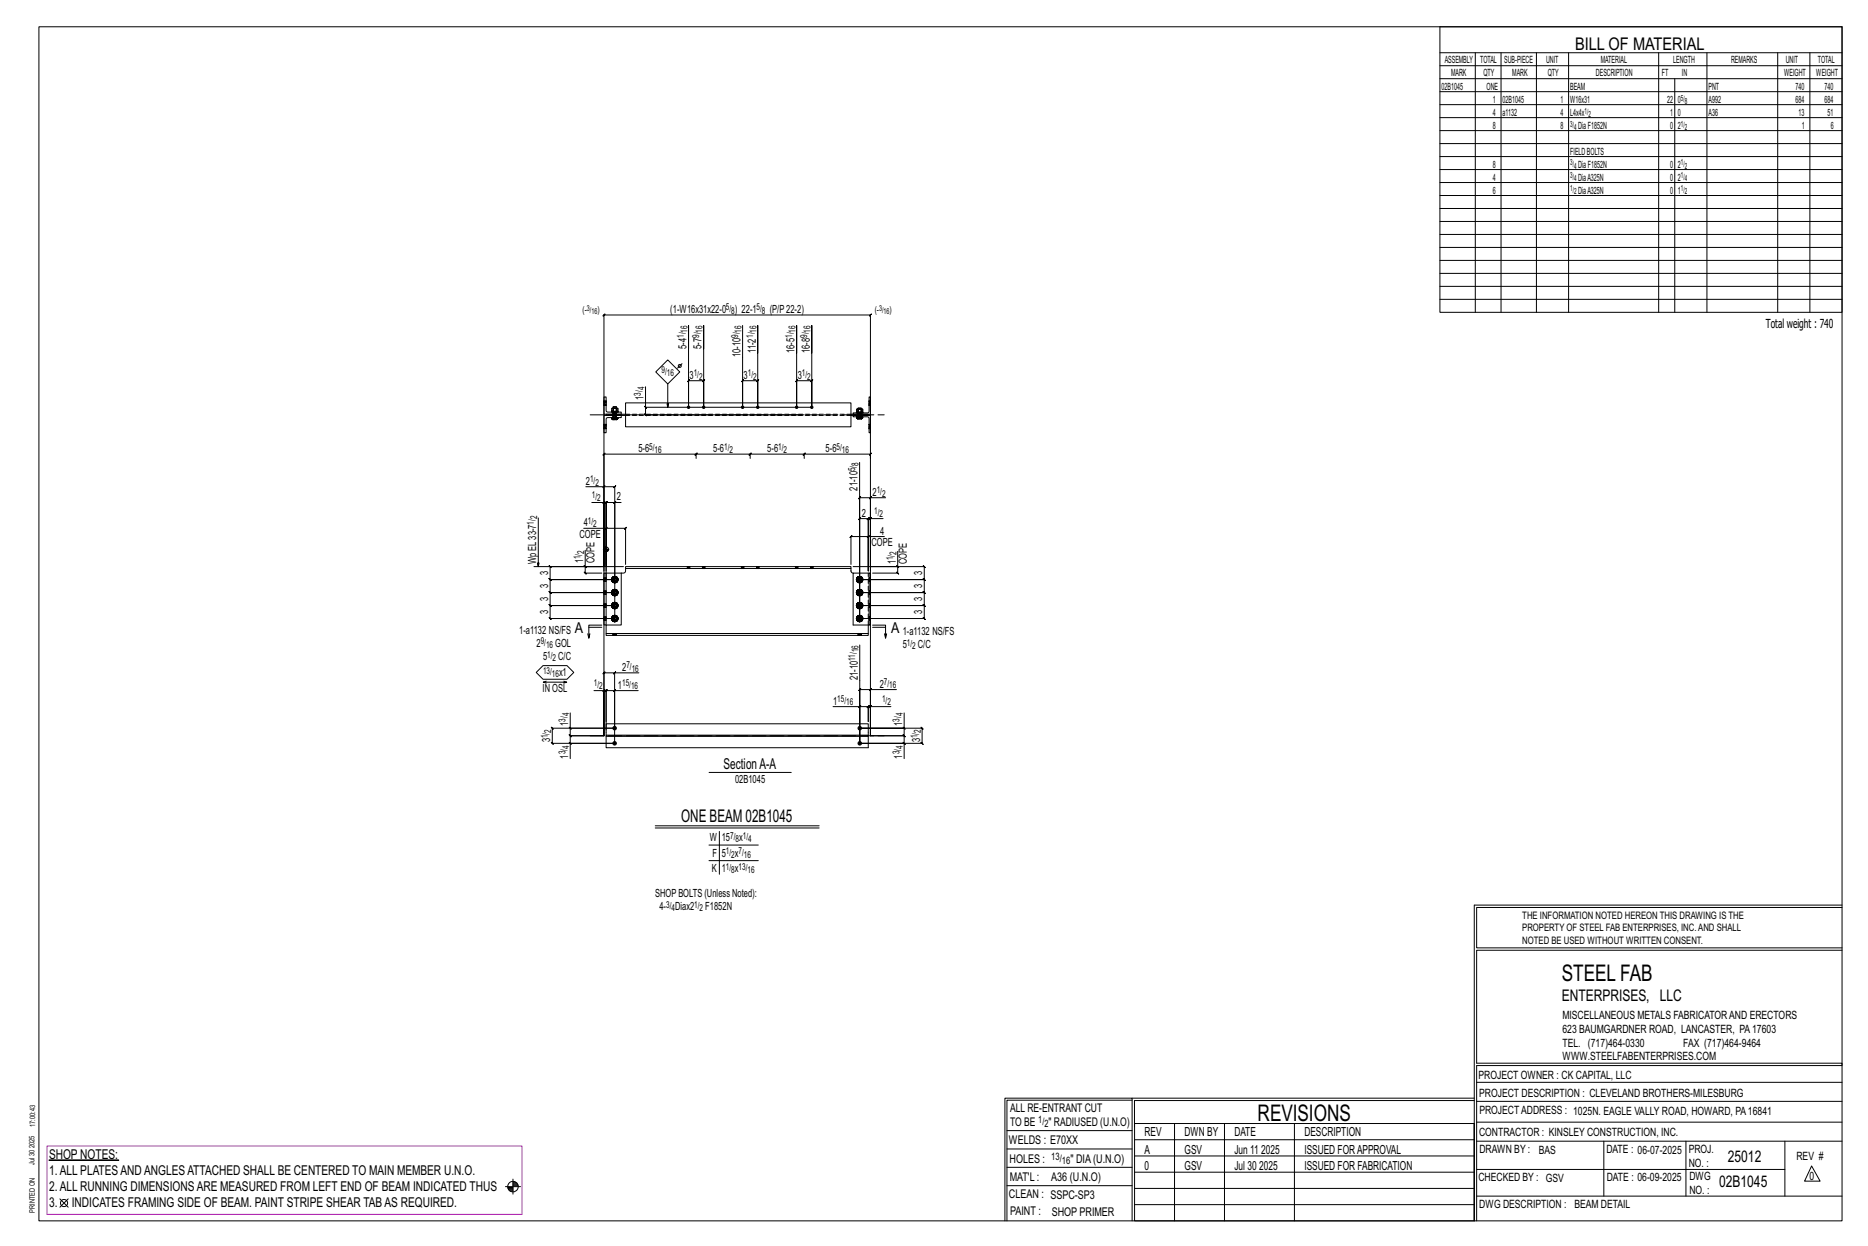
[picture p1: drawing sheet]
<svg xmlns="http://www.w3.org/2000/svg" width="914mm" height="610mm" viewBox="0 0 914 610" stroke-linecap="round" stroke-linejoin="round" font-family="sans-serif">
<g fill="#000" stroke="#000" stroke-width=".49">
<path d="M24 568h34z"/>
<circle cx="337" cy="199" r=".6"/>
<circle cx="344" cy="199" r=".6"/>
<circle cx="364" cy="199" r=".6"/>
<circle cx="371" cy="199" r=".6"/>
<circle cx="390" cy="199" r=".6"/>
<circle cx="397" cy="199" r=".6"/>
<circle cx="301" cy="356" r=".9"/>
<circle cx="421" cy="356" r=".9"/>
<circle cx="301" cy="364" r=".9"/>
<circle cx="421" cy="364" r=".9"/>
</g>
<g fill="none" stroke="#000" stroke-width=".49">
<path d="M19 13h883v584h-883zM705 13h197v140h-197zM705 26h197M705 32h197M705 39h197M722 26v127M735 26v127M752 26v127M768 26v127M812 26v127M820 39v114M836 26v127"/>
<path d="M870 26v127M886 26v127M705 45h197M705 51h197M705 58h197M705 64h197M705 70h197M705 77h197M705 83h197M705 89h197M705 96h197M705 102h197"/>
<path d="M705 108h197M705 115h197M705 121h197M705 127h197M705 134h197M364 159v40v-13l-1 1 1-1h7l-1 1 1-1v13v-40v14M705 140h197M705 146h197M334 178l-2 2M337 171v-12v40v-13v1l1-1h-1h7v1l1-1h-1v13v-40v12M390 173v-14v40v-13l-1 1 1-1h7v1l1-1h-1v13v-40v14M296 196h.1"/>
<path d="M296 198h.1M296 194h1v7l7 1v1h-8zM297 196h.1M297 198h.1M302 200v1M302 200v-1h-2v1h2v1M306 197h111v12h-111zM315 199l1 1zM316 189v10h81M316 199v4l-1-1 1 1h78M321 182l6-6 6 6-6 6zM327 188v11"/>
<path d="M425 196h.1M425 198h.1M426 196h.1M426 198h.1M296 208h.1M296 210h.1M296 203h8v1l-7 1v7h-1zM297 208h.1M297 210h.1M299 201l4 1zM299 204l1 1zM299 201v-1h1v1"/>
<path d="M299 205h1M300 204v1M300 202h.1M300 203h.1M300 204h.1M300 205h2M300 204h1M301 205l1-1v1M302 204h-1v1M302 202h.1M302 203h.1M302 204h.1"/>
<path d="M302 204v1M302 205h-1M306 203h-9h9M417 203h8h-8M418 203h8v9h-1v-8h-7zM418 202h7v-8h1v9h-8zM419 202h3zM419 204h.1M419 202v-2h1v2M419 204l1 1M420 204h-1l1 1M420 202h.1"/>
<path d="M420 203h.1M420 204h.1M420 205v-1h2v1M420 204h1M421 205l1-1v1M421 204l-1 1M422 202v-2h-2h2v2M422 202h.1M422 203h.1M422 204h.1M422 204l-1 1M425 208h.1"/>
<path d="M425 210h.1M426 208h.1M426 210h.1M287 238h9v39v-31h-6M296 238l-1 1 1-1zM296 238h5l-1 1 1-1v65h-32h1l-1-1v1v-7l1 1-1-1h32h-32l1 1-1-1v-6h1l-1-1v1h32h-32h1l-1-1v1v-6h1l-1-1 1 1-1-1v1v-7l1 1-1-1h25M341 224v-2l-1 1 1-1h-45l-1 1 1-1v57M341 222h26v1l1-1-1 2M341 222l-1 1zM367 222v1l1-1zM367 222h27l-1 1 1-1v2M394 222h32v1l1-1-1 2"/>
<path d="M394 222l-1 1zM421 226v77v-59h-1l1-1v1h5M263 253v24M286 258h11v21M296 246h-1l1-1zM296 246h8M297 258l-1 1 1-1zM297 258h9v1l1-1h-1v18M301 246h-1l1-1zM301 246v38h-32h32M426 254l1-1-1 1zM426 254h-1l1-1-1 1v25"/>
<path d="M427 243l-1 1zM432 254h-6v25M434 244h-8v33h26l1 1-1-1v7v-1l1 1h-1h-31h31v-1l1 1h-1v6v-1l1 1h-1h-31h31v-1l1 1h-1v6l1 1-1-1h-31h31l1 1-1-1v7v-1l1 1h-1h-31v-49h-1l1-1v1h4l1-1-1 1v25M261 277h35M286 277l1 1zM286 269v8h19M286 277v3l1 1-1-1h9M295 269h3M296 268v1M297 277v-31h-1l1-1-1 1 1-1v1v38M297 267v9M297 269v1"/>
<path d="M298 269v1M298 269h.1M306 277h111v1h-111zM306 278v2h-2M336 277h.1M336 278h.1M338 277h.1M338 278h.1M344 277h.1M344 278h.1M345 277h.1M345 278h.1"/>
<path d="M363 277h.1M363 278h.1M364 277h.1M364 278h.1M370 277h.1M370 278h.1M372 277h.1M372 278h.1M389 277h.1M389 278h.1M391 277h.1M391 278h.1"/>
<path d="M397 277h.1M397 278h.1M398 277h.1M398 278h.1M417 278v2h1M425 263l1-1-1 1zM425 263h-8v-1l-1 1h1v13M433 263h-8v16M439 277l1 1zM439 270v7h-21M439 277v3l1 1-1-1h-12M296 280h1v26h-1z"/>
<path d="M297 280h7M299 296h1M299 290h1M299 284h1M300 296h.1M300 289v1M300 283v1M300 297v1M300 291h.1M300 285h.1M300 296v1M300 290h.1"/>
<path d="M300 284h.1M300 296v-1l-1 1 1 1M300 290v-1l-1 1 1 1v-1M300 283v-1l-1 2 1 1v-1M300 297l1 1M300 291h1M300 284l1 1M300 295h.1M300 289h.1M300 282h.1M301 297l1 1M301 291h1"/>
<path d="M301 285h1M301 295l-1 1M301 295h1v1M301 288l-1 1M301 289h1M301 282l-1 1M301 283l1-1v1M301 295l1 1v1M301 289l1 1M301 283l1 1M302 295h-1M302 289h-1"/>
<path d="M302 282l-1 1M302 297v1l-1-1M302 291h-1M302 284v1h-1M302 297h.1M302 290v1M302 284v1M302 296l-1 1M302 290l-1 1M302 284l-1 1M302 295v1M302 289v1"/>
<path d="M302 282v1M302 296h.1M302 283v1M304 280v26h-7v4M419 296h1M419 290h1M419 284h1M419 283l1 1M419 289l1 1M420 285h.1M420 291h.1M420 297v1"/>
<path d="M420 284h-1M420 290h-1M420 296l-1 1M420 283v-1l-1 2 1 1v-1M420 290v-1l-1 1 1 1v-1M420 296v-1l-1 1 1 1M420 284l1 1M420 291h1M420 297l1 1M420 282h.1M420 289h.1M420 295h.1"/>
<path d="M420 285h1M421 282l-1 1M421 283v-1h1v1M421 288l-1 1M421 289h1M421 295l-1 1M421 295h1v1M421 283l1 1M421 289l1 1M421 295l1 1v1M421 289h-1M421 295h-1"/>
<path d="M422 284v1h-1M422 291h-1M422 297l-1 1v-1M422 284v1M422 290v1M422 297h.1M422 284l-1 1M422 290l-1 1M422 296l-1 1M422 282v1M422 289v1M422 295v1"/>
<path d="M422 283v1M422 296h.1M425 280h1v26h-1zM425 280h-7v26h7M288 310v2M288 307h7M295 306h-7v6l1-2M297 310h128v1h-128zM299 303h1M300 302v1M300 304h.1M300 303h.1"/>
<path d="M300 302l-1 1 1 1v-1M300 310h.1M300 311h.1M300 303l1 1M300 301v1M301 304h1M301 301l-1 1M301 302l1-1v1M301 302l1 1M302 301l-1 1M302 303v1h-1M302 310h.1"/>
<path d="M302 311h.1M302 303v1M302 303l-1 1M302 302h.1M302 302v1M419 303h1M419 302l1 1M420 304h.1M420 303h-1M420 302l-1 1 1 1v-1M420 310h.1M420 311h.1"/>
<path d="M420 303l1 1M420 301v1M420 304h1M421 301l-1 1M421 302v-1l1 1M421 316v48v-27l-1 1 1-1h5M421 302l1 1M422 303v1h-1M422 310h.1M422 311h.1M422 303v1M422 303l-1 1"/>
<path d="M422 302h.1M422 302v1M425 306v4M427 306h6v6l1-2M427 307h6M433 310v2M262 329l4-3h12l3 3-3 3h-12zM266 334h11h-1M267 333l-1 1h1M276 333l1 1M291 338h5v22v-206l-1 1 1-1h130v1l1-1h-1v206M296 338h1h-1l1-1v1v15"/>
<path d="M296 337l-1 1zM300 330l1-1zM301 338v-1l-1 1zM301 329h-5l-1 1 1-1v31M301 338h-4v-1l-1 1h1v19M313 329h-12v35h-31h1l-1-1v1v-8l1 1-1-1h31v-18h11M426 337h1l-1 1zM439 337h-13v23M279 356l1 1zM279 349v7h22M279 356v4v-1l1 1h-1h17M296 360h-17v-1l1 1h-1v4"/>
<path d="M297 360h128h-128zM297 360v-6h128v6M408 346h13v18M421 346h-1l1-1zM421 346h4l1-1-1 1v7v-7l1-1-1 1h1M426 346l1-1-1 1zM426 360h17l-1-1 1 1v4M436 346h-10v14M442 356l1 1zM443 349v7h-22h30l1 1-1-1v8v-1l1 1h-1h-30h22v7M443 356v4l-1-1 1 1h-17M279 363l1 1z"/>
<path d="M297 360v6h128v-6M301 364h-22v7M347 378h40M442 363l1 1zM321 404h80M321 405h80M347 413h24M352 407v21M347 421h24M722 443v154M722 443h180M902 444h-179v20h179"/>
<path d="M902 465h-179v55h179v1h-179v76M554 538h-61v59M554 537h168M722 538h-167v13M723 539h179M723 530h179M493 553h61M555 550h167v47h-167zM555 558h167M575 550v47M599 550v47M634 550v47"/>
<path d="M723 549h179M723 558h179M785 558v27M825 558v27M874 558v27M251 577v7M251 579h2M251 580h3M251 578h2M493 571h61M493 562h61M555 573h167"/>
<path d="M555 566h167M723 572h151M887 570l4 8h-8zM29 587l4 4M33 587l-4 4M247 581h8M249 581h2M249 582h2M250 583h1M492 597v-60h62v60M493 580h61M555 589h167"/>
<path d="M555 581h167M723 585h179"/>
<circle cx="333" cy="179" r=".7"/>
<circle cx="297" cy="269" r="1.2"/>
<circle cx="31" cy="589" r="1.8"/>
<circle cx="251" cy="581" r="2.6"/>
</g>
<path d="M23 561h233v33h-233z" fill="none" stroke="#f0f" stroke-width=".5"/>
<g fill="none" stroke="#000" stroke-width=".49" stroke-dasharray="2 1.4">
<path d="M296 197h1M296 196h1M296 196h.1M296 198h.1M296 198h1M296 197l1 1M297 196h-1M297 196h.1M297 197h-1l1 1M300 200l1-1M300 200h2M300 200h.1"/>
<path d="M301 200h.1M301 199h1M302 200h.1M302 199v1M302 200v1zM420 200h1M421 200h1M425 198h.1M425 197h1h-1M425 198h1M426 196h-1M426 197h-1"/>
<path d="M426 198h-1M426 198h.1M426 196h.1M426 197l-1-1M296 208h1M296 208h.1M296 210h.1M296 209l1 1M296 209h1M296 210h1M297 208h-1M297 208h.1"/>
<path d="M297 209l-1-1 1 1M299 204l1 1zM299 205h1M299 201h1h-1v-1h1v1v-1v1h2h-2M300 204v1zM300 205h.1M300 204v1M300 204h.1M300 203h.1M300 203v1M300 202h.1M300 202v1"/>
<path d="M300 202v2zM300 205h1M300 202h-1l1-1M300 202h2M300 201h2M300 203v-1M300 205h1zM300 205h1h1M301 203h.1M301 203l-1 1M301 202v1zM301 203v-1"/>
<path d="M301 203h1M301 203v1zM301 204h.1M301 203l1-1M301 202h.1M301 205l-1-1 2 1M301 204l1 1M301 203v1M301 205h1M302 204h.1M302 203h.1M302 203v1"/>
<path d="M302 203v-1M302 202h.1M302 201h.1M302 201v-1v1M302 202v2zM302 204v-1M302 205h.1M302 204v1zM302 202h1M302 201l1 1M302 204v1M306 203h111"/>
<path d="M417 203h-111M419 204h.1M419 204l1 1M419 202h1h-1v-2h1v2v-2v2h2h-2M420 204h.1M420 205l-1-1 1 1-1-1h1M420 203h.1M420 203v1M420 202h.1M420 202v1M420 202v2zM420 200h.1"/>
<path d="M420 200h2M420 205h.1M420 202h-1h1M420 202h1M420 203v-1M420 204h1zM420 204l1 1v-1M420 203h1zM420 202l1 1zM421 203h.1M421 203v1zM421 203l-1 1"/>
<path d="M421 204h-1M421 203v-1M421 202h.1M421 205l-1-1h1M421 204h.1M421 204h1M421 200h.1M421 203h1M421 203v1M421 203l1-1M421 205h1M421 202h1"/>
<path d="M422 200v2zM422 202v-2v2M422 202v2zM422 203h.1M422 204h.1M422 204v-1M422 203v-1M422 205v-1M422 204v1zM422 202h.1M425 210h.1M425 208l1 1-1-1"/>
<path d="M425 210h1M426 208h-1M426 209h-1M426 210h.1M426 208h.1M336 277v1M336 277h.1M337 277l-1 1M337 277v1zM337 277v1M337 278h.1M338 277h.1"/>
<path d="M338 278h.1M338 278v-1M344 277v1M344 277h.1M344 277l1 1zM344 278h.1M345 277v1M345 277h.1M345 278h.1M345 278v-1M363 277v1M363 277h.1"/>
<path d="M364 277v1zM364 277l-1 1M364 278h-1M364 277v1M364 277h.1M364 278h.1M364 278v-1M370 277v1M370 277h.1M371 277l-1 1M371 277v1zM371 278h.1"/>
<path d="M371 277v1M371 277h1M372 278h-1M372 278v-1M389 277v1M389 277h.1M390 277l-1 1M390 277v1zM390 277v1M390 278h.1M391 277h.1M391 278h.1"/>
<path d="M391 278v-1M397 277v1M397 277h.1M397 277l1 1zM397 278h.1M398 277v1M398 277h.1M398 278h.1M398 278v-1M296 297h1zM296 297h.1M296 297h1"/>
<path d="M296 296h1M296 295h1M296 291h1zM296 291h.1M296 290l1 1M296 290h1M296 289h1M296 284h1zM296 284h.1M296 284h1M296 283h1M297 297l-1-1 1 1"/>
<path d="M297 290h-1l1 1M297 284h-1h1M299 296v1zM299 290v1zM299 284h.1M299 296l1 1zM299 296l1-1-1 1 1 2-1-2h1M299 290h1zM299 290l1-1-1 1 1 1-1-1h1M299 284h1zM299 284l1-2-1 2 1 1-1-1h1M299 296h.1"/>
<path d="M299 297h1zM299 289v1zM299 291h1zM299 283v1zM299 284l1 1zM300 297v-1M300 296h.1M300 290h.1M300 289v1M300 284h.1M300 283v1M300 295l-1 1z"/>
<path d="M300 297v1zM300 295h.1M300 289h-1zM300 291h.1M300 289v-1zM300 282l-1 1zM300 285h.1M300 282h.1M300 297v1M300 289h.1M300 297h1M300 296l1-1"/>
<path d="M300 290l1 1M300 290l1-1M300 284l1 1M300 283h1M300 296v1zM300 298h2zM300 295h2zM300 291h2zM300 289h2zM300 285h2zM300 282h2zM300 296v-1l-1 1h1v1"/>
<path d="M300 289l-1 1 1-1v1v1v-1v1M300 283v-1l-1 2 1-1v1v1v-1v1v-1M300 297h1zM300 296h1zM300 290l1 1zM300 290l1-1zM300 283v1zM300 284h1zM300 283h1zM300 298h1zM300 295h1zM300 291l1 1z"/>
<path d="M300 288h1zM300 285h1zM300 282h1zM301 297v1h-1h1h-1zM301 297h.1M301 296v-1zM301 291h-1h1h-1zM301 291h.1M301 289h.1M301 285h-1h1h-1zM301 284h.1M301 283h.1"/>
<path d="M301 295h-1h1h-1h1M301 298h1zM301 298h1M301 297l1 1M301 295v1zM301 295h1h-1h1h-1zM301 295h1zM301 288l-1 1 1-1-1 1h1M301 292l1-1zM301 291h1zM301 291h1M301 288l1 1-1-1 1 1h-1z"/>
<path d="M301 288h1zM301 282h-1h1h-1l1 1M301 285h1zM301 285h1M301 282h1h-1h1l-1 1zM301 282h1zM301 297h1M301 297h1zM301 296h1zM301 295l1 1M301 291l1-1zM301 289l1 1z"/>
<path d="M301 289h1M301 285l1-1M301 284h1zM301 283h1zM301 283h1M302 298v-1zM302 298v-1M302 295h.1M302 291h.1M302 289h.1M302 285h.1M302 282h.1"/>
<path d="M302 288v1zM302 296h.1M302 290h.1M302 283v1zM302 295v1zM302 289v1zM302 282v2zM302 296v1zM302 284h.1M302 297h.1M302 296v-1M302 290v1"/>
<path d="M302 290v-1M302 284v1M302 283v-1M302 297v-1M302 295v1v1M302 291v-1M302 289v1M302 285v-1M302 282v1v1M302 282v1zM302 283v1M302 296h1z"/>
<path d="M302 289l1 1zM302 284v1zM302 283l1 1zM302 296v2zM302 290v1zM303 296l-1 1zM303 290l-1 1zM303 284h-1zM419 284h.1M419 290v1zM419 296v1zM419 284l1-2-1 2 1 1-1-1h1"/>
<path d="M419 290h.1M419 290l1-1-1 1 1 1-1-1h1M419 296l1-1-1 1 1 2-1-2h1M419 283v1zM419 284l1 1zM419 289v1zM419 291h1zM419 296h.1M419 297h1zM419 284h1M419 283l1 1M419 290h1"/>
<path d="M419 289l1 1M419 297l1-1M419 296h1M420 282l-1 1zM420 285h.1M420 282h.1M420 289h-1zM420 291h.1M420 289v-1zM420 295l-1 1zM420 297v1zM420 295h.1"/>
<path d="M420 289h.1M420 297v1M420 284v1M420 283h.1M420 290v1M420 290v-1M420 297h.1M420 296v-1M420 284h.1M420 290h.1M420 296v1zM420 285h2z"/>
<path d="M420 282h2zM420 291h2zM420 289h2zM420 298h2zM420 295h2zM420 283v-1l-1 2v-1v1l1 1-1-1 1 1v-1M420 289l-1 1v-1v1l1 1-1-1 1 1M420 296v-1l-1 1v1h1h-1h1M420 283v1zM420 290v1zM420 290v-1zM420 296h.1"/>
<path d="M420 285h1zM420 282h1zM420 291l1 1zM420 288h1zM420 298h1zM420 295h1zM420 285h1h-1h1h-1zM420 284h1zM420 283h1zM420 291h1h-1h1h-1zM420 291h1zM420 289h1z"/>
<path d="M420 297l1 1h-1h1h-1zM420 297h1zM420 296l1-1zM421 282h-1h1h-1l1 1M421 285h.1M421 284h.1M421 283h.1M421 282v1zM421 282h.1M421 288l-1 1 1-1-1 1h1M421 292v-1zM421 291h.1"/>
<path d="M421 289h.1M421 288v1v-1v1zM421 288h.1M421 295h-1h1h-1h1M421 298h.1M421 297v1M421 297h.1M421 295v1zM421 295h.1M421 285l1-1M421 283h1M421 291h1"/>
<path d="M421 291v-1zM421 289v1zM421 289h1M421 297h1M421 296h.1M421 295l1 1M421 285h1zM421 285h1M421 282h1zM421 282h1M421 291h1zM421 289h1z"/>
<path d="M421 298l1-1zM421 298l1-1M421 295h1zM421 295h1M421 288l1 1zM421 283l1 1zM421 290h1zM421 296h1zM422 282v2zM422 289v1zM422 295v1zM422 284h-1z"/>
<path d="M422 290h-1zM422 296l-1 1zM422 284v1M422 283v-1M422 290v1M422 290v-1M422 297h.1M422 296v-1M422 285v-1M422 282v1v1M422 291v-1M422 289v1"/>
<path d="M422 297v-1M422 295v1v1M422 282v1zM422 289h.1M422 283v1zM422 283v1M422 296h.1M422 284v1zM422 291h.1M422 290v1zM422 296v2zM422 284h.1"/>
<path d="M422 296v1zM425 283h1zM425 283l1 1-1-1M425 289h1zM425 290h1l-1-1M425 295h1zM425 296h1h-1M426 283h.1M426 283h-1M426 284h-1M426 289h.1M426 290l-1-1"/>
<path d="M426 290h-1M426 291h-1M426 295v1M426 296l-1-1M426 296h-1M426 297h-1M296 303h1zM296 303h.1M296 303h1M296 302h1M297 303h-1h1M299 303h.1"/>
<path d="M299 303h1zM299 303l1-2-1 2 1 1-1-1h1M299 302v1zM299 303l1 1zM300 303h.1M300 302v1M300 301l-1 1zM300 304h.1M300 301h.1M300 302v-1zM300 302v-1M300 303l1 1"/>
<path d="M300 302h1M300 310h.1M300 310v1M300 311h.1M300 304h2zM300 301h2zM300 302l-1 1 1-1v1v1v-1v1v-1M300 302v1zM300 303h1zM300 302h1zM300 311v-1M300 304h1z"/>
<path d="M300 301h1zM301 310v1zM301 311v-1M301 304h-1h1h-1zM301 303h.1M301 302h.1M301 310h.1M301 301h-1h1h-1l1 1M301 304h1zM301 304h1M301 301h1h-1h1l-1 1zM301 301h1z"/>
<path d="M301 311l1-1M301 304l1-1M301 303h1zM301 302h1zM301 302h1M302 304h.1M302 301v1zM302 301v1M302 301h.1M302 302v1zM302 301v2zM302 311v-1"/>
<path d="M302 311h.1M302 303h.1M302 303v1M302 302h.1M302 304v-1M302 302v1M302 303v1zM302 302l1 1zM303 303h-1zM419 303h.1M419 303l1-2-1 2 1 1-1-1h1M419 302v1z"/>
<path d="M419 303l1 1zM419 303h1M419 302l1 1M420 301l-1 1zM420 304h.1M420 301h.1M420 302v-1zM420 302v-1M420 303v1M420 302h.1M420 303h.1M420 310h.1"/>
<path d="M420 310v1M420 304h2zM420 301h2zM420 302l-1 1v-1v1l1 1-1-1 1 1v-1M420 311h.1M420 302v1zM420 304h1zM420 301h1zM420 311v-1M420 304h1h-1h1h-1zM420 303h1zM420 302h1z"/>
<path d="M421 310v1zM421 311v-1M421 301h-1h1h-1l1 1M421 304h.1M421 303h.1M421 302h.1M421 301v1zM421 301h.1M421 310h.1M421 304l1-1M421 302h1M421 311l1-1"/>
<path d="M421 304h1zM421 304h1M421 301l1 1zM421 301l1 1M421 301h1zM421 302l1 1zM422 301v2zM422 303h-1zM422 311v-1M422 311h.1M422 303v1M422 302h.1"/>
<path d="M422 304v-1M422 302v1M422 301v1zM422 302v1zM422 303v1zM422 303h.1M425 306v-26M425 302h1zM425 302l1 1-1-1M426 302h.1M426 302h-1M426 303h-1"/>
</g>
<path d="M289 203h144M289 360h144" fill="none" stroke="#000" stroke-width=".49" stroke-dasharray="6.8 1 0 1"/>
<g font-size="11.2">
<text x="764" y="480">STEEL FAB</text>
<text x="616" y="548">REVISIONS</text>
</g>
<g font-size="8.6">
<text x="771" y="24">BILL OF MATERIAL</text>
<text x="333" y="402">ONE BEAM 02B1045</text>
</g>
<g font-size="7.9">
<text x="765" y="490">ENTERPRISES, LLC</text>
<text x="846" y="569">25012</text>
<text x="842" y="581">02B1045</text>
</g>
<g font-size="7.3">
<text x="281" y="310">A</text>
<text x="436" y="310">A</text>
<text x="354" y="376">SectionA-A</text>
</g>
<g font-size="6.6">
<text x="24" y="567">SHOP NOTES:</text>
<text x="24" y="575">1.ALL PLATESANDANGLESATTACHED SHALL BE CENTERED TO MAIN MEMBER U.N.O.</text>
<text x="24" y="583">2.ALL RUNNING DIMENSIONSARE MEASURED FROM LEFT END OF BEAM INDICATED THUS</text>
<text x="24" y="591">3.</text>
<text x="35" y="591">INDICATES FRAMING SIDE OF BEAM. PAINT STRIPE SHEAR TABAS REQUIRED.</text>
</g>
<g font-size="6.1">
<text x="864" y="161">Total weight : 740</text>
<text x="560" y="556">REV</text>
<text x="580" y="556">DWN BY</text>
<text x="604" y="556">DATE</text>
<text x="639" y="556">DESCRIPTION</text>
<text x="560" y="564">A</text>
<text x="580" y="564">GSV</text>
<text x="604" y="564">Jun 11</text>
<text x="617" y="564">2025</text>
<text x="639" y="564">ISSUED FORAPPROVAL</text>
<text x="560" y="572">0</text>
<text x="580" y="572">GSV</text>
<text x="604" y="572">Jul 30</text>
<text x="616" y="572">2025</text>
<text x="639" y="572">ISSUED FOR FABRICATION</text>
</g>
<g font-size="5.9">
<text x="494" y="560">WELDS : E70XX</text>
<text x="494" y="569">HOLES :</text>
<text x="524" y="569">&quot; DIA(U.N.O)</text>
<text x="494" y="578">MAT'L :</text>
<text x="515" y="578">A36 (U.N.O)</text>
<text x="494" y="586">CLEAN : SSPC-SP3</text>
<text x="495" y="595">PAINT :</text>
<text x="515" y="595">SHOP PRIMER</text>
</g>
<g font-size="5.8">
<text x="494" y="544">ALL RE-ENTRANT CUT</text>
<text x="494" y="551">TO BE</text>
<text x="513" y="551">&quot; RADIUSED (U.N.O)</text>
</g>
<g font-size="5.6">
<text x="765" y="499">MISCELLANEOUS METALS FABRICATORAND ERECTORS</text>
<text x="765" y="505">623 BAUMGARDNER ROAD, LANCASTER, PA17603</text>
<text x="765" y="512">TEL. (717)464-0330</text>
<text x="824" y="512">FAX (717)464-9464</text>
<text x="765" y="519">WWW.STEELFABENTERPRISES.COM</text>
<text x="724" y="528">PROJECT OWNER : CK CAPITAL, LLC</text>
<text x="724" y="537">PROJECT DESCRIPTION : CLEVELAND BROTHERS-MILESBURG</text>
<text x="724" y="545">PROJECTADDRESS : 1025N. EAGLE VALLY ROAD, HOWARD, PA16841</text>
<text x="724" y="556">CONTRACTOR : KINSLEY CONSTRUCTION, INC.</text>
<text x="724" y="564">DRAWN BY :</text>
<text x="753" y="564">BAS</text>
<text x="786" y="564">DATE : 06-07-2025</text>
<text x="827" y="564">PROJ.</text>
<text x="879" y="568">REV #</text>
<text x="827" y="571">NO. :</text>
<text x="724" y="578">CHECKED BY : GSV</text>
<text x="787" y="578">DATE : 06-09-2025</text>
<text x="827" y="578">DWG</text>
<text x="886" y="578">0</text>
<text x="827" y="584">NO. :</text>
<text x="724" y="591">DWG DESCRIPTION : BEAM DETAIL</text>
</g>
<g font-size="5.5">
<text x="328" y="153">(1-W16x31x22-0</text>
<text x="360" y="153">) 22-1</text>
<text x="377" y="153">(P/P22-2)</text>
<text x="336" y="171" transform="rotate(-90 336 171)">5-4</text>
<text x="343" y="171" transform="rotate(-90 343 171)">5-7</text>
<text x="370" y="173" transform="rotate(-90 370 173)">11-2</text>
<text x="389" y="173" transform="rotate(-90 389 173)">16-5</text>
<text x="396" y="173" transform="rotate(-90 396 173)">16-8</text>
<text x="363" y="175" transform="rotate(-90 363 175)">10-10</text>
<text x="338" y="185">3</text>
<text x="364" y="185">3</text>
<text x="390" y="185">3</text>
<text x="315" y="196" transform="rotate(-90 315 196)">1</text>
<text x="312" y="221">5-6</text>
<text x="349" y="221">5-6</text>
<text x="376" y="221">5-6</text>
<text x="404" y="221">5-6</text>
<text x="287" y="237">2</text>
<text x="302" y="245">2</text>
<text x="420" y="240" transform="rotate(-90 420 240)">21-10</text>
<text x="427" y="243">2</text>
<text x="286" y="257">4</text>
<text x="422" y="253">2</text>
<text x="284" y="263">COPE</text>
<text x="431" y="262">4</text>
<text x="427" y="267">COPE</text>
<text x="285" y="276" transform="rotate(-90 285 276)">1</text>
<text x="291" y="276" transform="rotate(-90 291 276)">COPE</text>
<text x="263" y="276" transform="rotate(-90 263 276)">Wp EL33-7</text>
<text x="268" y="281" transform="rotate(-90 268 281)">3</text>
<text x="438" y="276" transform="rotate(-90 438 276)">1</text>
<text x="444" y="276" transform="rotate(-90 444 276)">COPE</text>
<text x="451" y="281" transform="rotate(-90 451 281)">3</text>
<text x="268" y="288" transform="rotate(-90 268 288)">3</text>
<text x="451" y="288" transform="rotate(-90 451 288)">3</text>
<text x="268" y="294" transform="rotate(-90 268 294)">3</text>
<text x="451" y="294" transform="rotate(-90 451 294)">3</text>
<text x="268" y="300" transform="rotate(-90 268 300)">3</text>
<text x="451" y="300" transform="rotate(-90 451 300)">3</text>
<text x="254" y="310">1-a1132 NS/FS</text>
<text x="442" y="311">1-a1132 NS/FS</text>
<text x="263" y="316">2</text>
<text x="272" y="316">GOL</text>
<text x="442" y="317">5</text>
<text x="449" y="317">C/C</text>
<text x="266" y="323">5</text>
<text x="273" y="323">C/C</text>
<text x="305" y="328">2</text>
<text x="274" y="331">x1</text>
<text x="420" y="333" transform="rotate(-90 420 333)">21-10</text>
<text x="266" y="339">IN OSL</text>
<text x="303" y="337">1</text>
<text x="431" y="336">2</text>
<text x="408" y="345">1</text>
<text x="278" y="355" transform="rotate(-90 278 355)">1</text>
<text x="442" y="355" transform="rotate(-90 442 355)">1</text>
<text x="269" y="363" transform="rotate(-90 269 363)">3</text>
<text x="450" y="363" transform="rotate(-90 450 363)">3</text>
<text x="278" y="371" transform="rotate(-90 278 371)">1</text>
<text x="442" y="371" transform="rotate(-90 442 371)">1</text>
<text x="360" y="383">02B1045</text>
<text x="347" y="411">W</text>
<text x="353" y="411">15</text>
<text x="362" y="411">x</text>
<text x="349" y="419">F</text>
<text x="353" y="419">5</text>
<text x="360" y="419">x</text>
<text x="348" y="427">K</text>
<text x="353" y="427">1</text>
<text x="360" y="427">x</text>
<text x="321" y="439">SHOPBOLTS (Unless Noted):</text>
<text x="323" y="445">4-</text>
<text x="330" y="445">Diax2</text>
<text x="345" y="445">F1852N</text>
</g>
<g font-size="5">
<text x="745" y="450">THE INFORMATION NOTED HEREON THIS DRAWING IS THE</text>
<text x="745" y="456">PROPERTY OF STEEL FAB ENTERPRISES, INC.AND SHALL</text>
<text x="745" y="462">NOTED BE USED WITHOUT WRITTEN CONSENT.</text>
<text x="508" y="550">1/</text>
<text x="511" y="551">2</text>
<text x="515" y="568">13/</text>
<text x="520" y="570">16</text>
</g>
<g font-size="4.9">
<text x="707" y="31">ASSEMBLY</text>
<text x="725" y="31">TOTAL</text>
<text x="736" y="31">SUB-PIECE</text>
<text x="757" y="31">UNIT</text>
<text x="784" y="31">MATERIAL</text>
<text x="819" y="31">LENGTH</text>
<text x="847" y="31">REMARKS</text>
<text x="874" y="31">UNIT</text>
<text x="890" y="31">TOTAL</text>
<text x="710" y="37">MARK</text>
<text x="726" y="37">QTY</text>
<text x="740" y="37">MARK</text>
<text x="758" y="37">QTY</text>
<text x="781" y="37">DESCRIPTION</text>
<text x="814" y="37">FT</text>
<text x="823" y="37">IN</text>
<text x="873" y="37">WEIGHT</text>
<text x="889" y="37">WEIGHT</text>
<text x="706" y="44">02B1045</text>
<text x="728" y="44">ONE</text>
<text x="769" y="44">BEAM</text>
<text x="836" y="44">PNT</text>
<text x="879" y="44">740</text>
<text x="893" y="44">740</text>
<text x="731" y="50">1</text>
<text x="736" y="50">02B1045</text>
<text x="764" y="50">1</text>
<text x="769" y="50">W16x31</text>
<text x="816" y="50">22</text>
<text x="821" y="50">0</text>
<text x="836" y="50">A992</text>
<text x="879" y="50">684</text>
<text x="893" y="50">684</text>
<text x="731" y="57">4</text>
<text x="736" y="57">a1132</text>
<text x="764" y="57">4</text>
<text x="769" y="57">L4x4x</text>
<text x="818" y="57">1</text>
<text x="821" y="57">0</text>
<text x="836" y="57">A36</text>
<text x="880" y="57">13</text>
<text x="895" y="57">51</text>
<text x="731" y="63">8</text>
<text x="764" y="63">8</text>
<text x="772" y="63">DiaF1852N</text>
<text x="818" y="63">0</text>
<text x="821" y="63">2</text>
<text x="882" y="63">1</text>
<text x="896" y="63">6</text>
<text x="769" y="76">FIELDBOLTS</text>
<text x="731" y="82">8</text>
<text x="772" y="82">DiaF1852N</text>
<text x="818" y="82">0</text>
<text x="821" y="82">2</text>
<text x="731" y="88">4</text>
<text x="772" y="88">DiaA325N</text>
<text x="818" y="88">0</text>
<text x="821" y="88">2</text>
<text x="731" y="95">6</text>
<text x="772" y="95">DiaA325N</text>
<text x="818" y="95">0</text>
<text x="821" y="95">1</text>
</g>
<g font-size="4.7">
<text x="285" y="153">(-</text>
<text x="292" y="153">)</text>
<text x="355" y="152">5/</text>
<text x="358" y="154">8</text>
<text x="370" y="152">5/</text>
<text x="373" y="154">8</text>
<text x="428" y="153">(-</text>
<text x="435" y="153">)</text>
<text x="335" y="165" transform="rotate(-90 335 165)">1/</text>
<text x="336" y="163" transform="rotate(-90 336 163)">16</text>
<text x="342" y="165" transform="rotate(-90 342 165)">9/</text>
<text x="344" y="163" transform="rotate(-90 344 163)">16</text>
<text x="361" y="165" transform="rotate(-90 361 165)">9/</text>
<text x="363" y="163" transform="rotate(-90 363 163)">16</text>
<text x="369" y="165" transform="rotate(-90 369 165)">1/</text>
<text x="370" y="163" transform="rotate(-90 370 163)">16</text>
<text x="388" y="165" transform="rotate(-90 388 165)">1/</text>
<text x="389" y="163" transform="rotate(-90 389 163)">16</text>
<text x="395" y="165" transform="rotate(-90 395 165)">9/</text>
<text x="397" y="163" transform="rotate(-90 397 163)">16</text>
<text x="324" y="182">9/</text>
<text x="326" y="184">16</text>
<text x="340" y="184">1/</text>
<text x="342" y="186">2</text>
<text x="366" y="184">1/</text>
<text x="369" y="186">2</text>
<text x="393" y="184">1/</text>
<text x="395" y="186">2</text>
<text x="315" y="191" transform="rotate(-90 315 191)">4</text>
<text x="314" y="194" transform="rotate(-90 314 194)">3/</text>
<text x="318" y="220">5/</text>
<text x="320" y="222">16</text>
<text x="354" y="220">1/</text>
<text x="357" y="222">2</text>
<text x="381" y="220">1/</text>
<text x="384" y="222">2</text>
<text x="409" y="220">5/</text>
<text x="412" y="222">16</text>
<text x="420" y="228" transform="rotate(-90 420 228)">8</text>
<text x="419" y="231" transform="rotate(-90 419 231)">5/</text>
<text x="289" y="236">1/</text>
<text x="291" y="238">2</text>
<text x="290" y="244">1/</text>
<text x="292" y="245">2</text>
<text x="429" y="241">1/</text>
<text x="432" y="243">2</text>
<text x="428" y="251">1/</text>
<text x="261" y="257" transform="rotate(-90 261 257)">1/</text>
<text x="263" y="254" transform="rotate(-90 263 254)">2</text>
<text x="288" y="256">1/</text>
<text x="290" y="258">2</text>
<text x="431" y="253">2</text>
<text x="284" y="274" transform="rotate(-90 284 274)">1/</text>
<text x="286" y="271" transform="rotate(-90 286 271)">2</text>
<text x="437" y="274" transform="rotate(-90 437 274)">1/</text>
<text x="439" y="272" transform="rotate(-90 439 272)">2</text>
<text x="265" y="315">9/</text>
<text x="267" y="317">16</text>
<text x="444" y="316">1/</text>
<text x="447" y="318">2</text>
<text x="268" y="322">1/</text>
<text x="270" y="323">2</text>
<text x="419" y="323" transform="rotate(-90 419 323)">11/</text>
<text x="420" y="319" transform="rotate(-90 420 319)">16</text>
<text x="266" y="330">13/</text>
<text x="307" y="327">7/</text>
<text x="309" y="329">16</text>
<text x="270" y="331">16</text>
<text x="291" y="336">1/</text>
<text x="305" y="336">15/</text>
<text x="433" y="335">7/</text>
<text x="293" y="337">2</text>
<text x="309" y="337">16</text>
<text x="435" y="337">16</text>
<text x="410" y="343">15/</text>
<text x="414" y="345">16</text>
<text x="432" y="343">1/</text>
<text x="434" y="345">2</text>
<text x="277" y="353" transform="rotate(-90 277 353)">3/</text>
<text x="279" y="351" transform="rotate(-90 279 351)">4</text>
<text x="440" y="353" transform="rotate(-90 440 353)">3/</text>
<text x="442" y="351" transform="rotate(-90 442 351)">4</text>
<text x="270" y="359" transform="rotate(-90 270 359)">2</text>
<text x="451" y="359" transform="rotate(-90 451 359)">2</text>
<text x="268" y="361" transform="rotate(-90 268 361)">1/</text>
<text x="449" y="361" transform="rotate(-90 449 361)">1/</text>
<text x="277" y="369" transform="rotate(-90 277 369)">3/</text>
<text x="279" y="366" transform="rotate(-90 279 366)">4</text>
<text x="440" y="369" transform="rotate(-90 440 369)">3/</text>
<text x="442" y="366" transform="rotate(-90 442 366)">4</text>
<text x="357" y="410">7/</text>
<text x="360" y="412">8</text>
<text x="364" y="410">1/</text>
<text x="366" y="412">4</text>
<text x="355" y="418">1/</text>
<text x="358" y="420">2</text>
<text x="362" y="418">7/</text>
<text x="364" y="420">16</text>
<text x="355" y="425">1/</text>
<text x="362" y="425">13/</text>
<text x="358" y="427">8</text>
<text x="366" y="427">16</text>
<text x="326" y="444">3/</text>
<text x="329" y="446">4</text>
<text x="340" y="444">1/</text>
<text x="342" y="446">2</text>
</g>
<g font-size="4.2">
<text x="823" y="49">5/</text>
<text x="825" y="51">8</text>
<text x="776" y="56">1/</text>
<text x="778" y="57">2</text>
<text x="769" y="62">3/</text>
<text x="770" y="63">4</text>
<text x="823" y="62">1/</text>
<text x="825" y="63">2</text>
<text x="769" y="81">3/</text>
<text x="770" y="82">4</text>
<text x="823" y="81">1/</text>
<text x="825" y="82">2</text>
<text x="769" y="87">3/</text>
<text x="770" y="89">4</text>
<text x="823" y="87">1/</text>
<text x="825" y="89">4</text>
<text x="769" y="94">1/</text>
<text x="770" y="95">2</text>
<text x="823" y="94">1/</text>
<text x="825" y="95">2</text>
</g>
<g font-size="4">
<text x="287" y="152">3/</text>
<text x="290" y="154">16</text>
<text x="430" y="152">3/</text>
<text x="433" y="154">16</text>
</g>
<g font-size="3.7">
<text x="17" y="551" transform="rotate(-90 17 551)">17:00:43</text>
<text x="17" y="562" transform="rotate(-90 17 562)">2025</text>
<text x="17" y="570" transform="rotate(-90 17 570)">Jul 30</text>
<text x="17" y="593" transform="rotate(-90 17 593)">PRINTED ON</text>
</g>
</svg>
